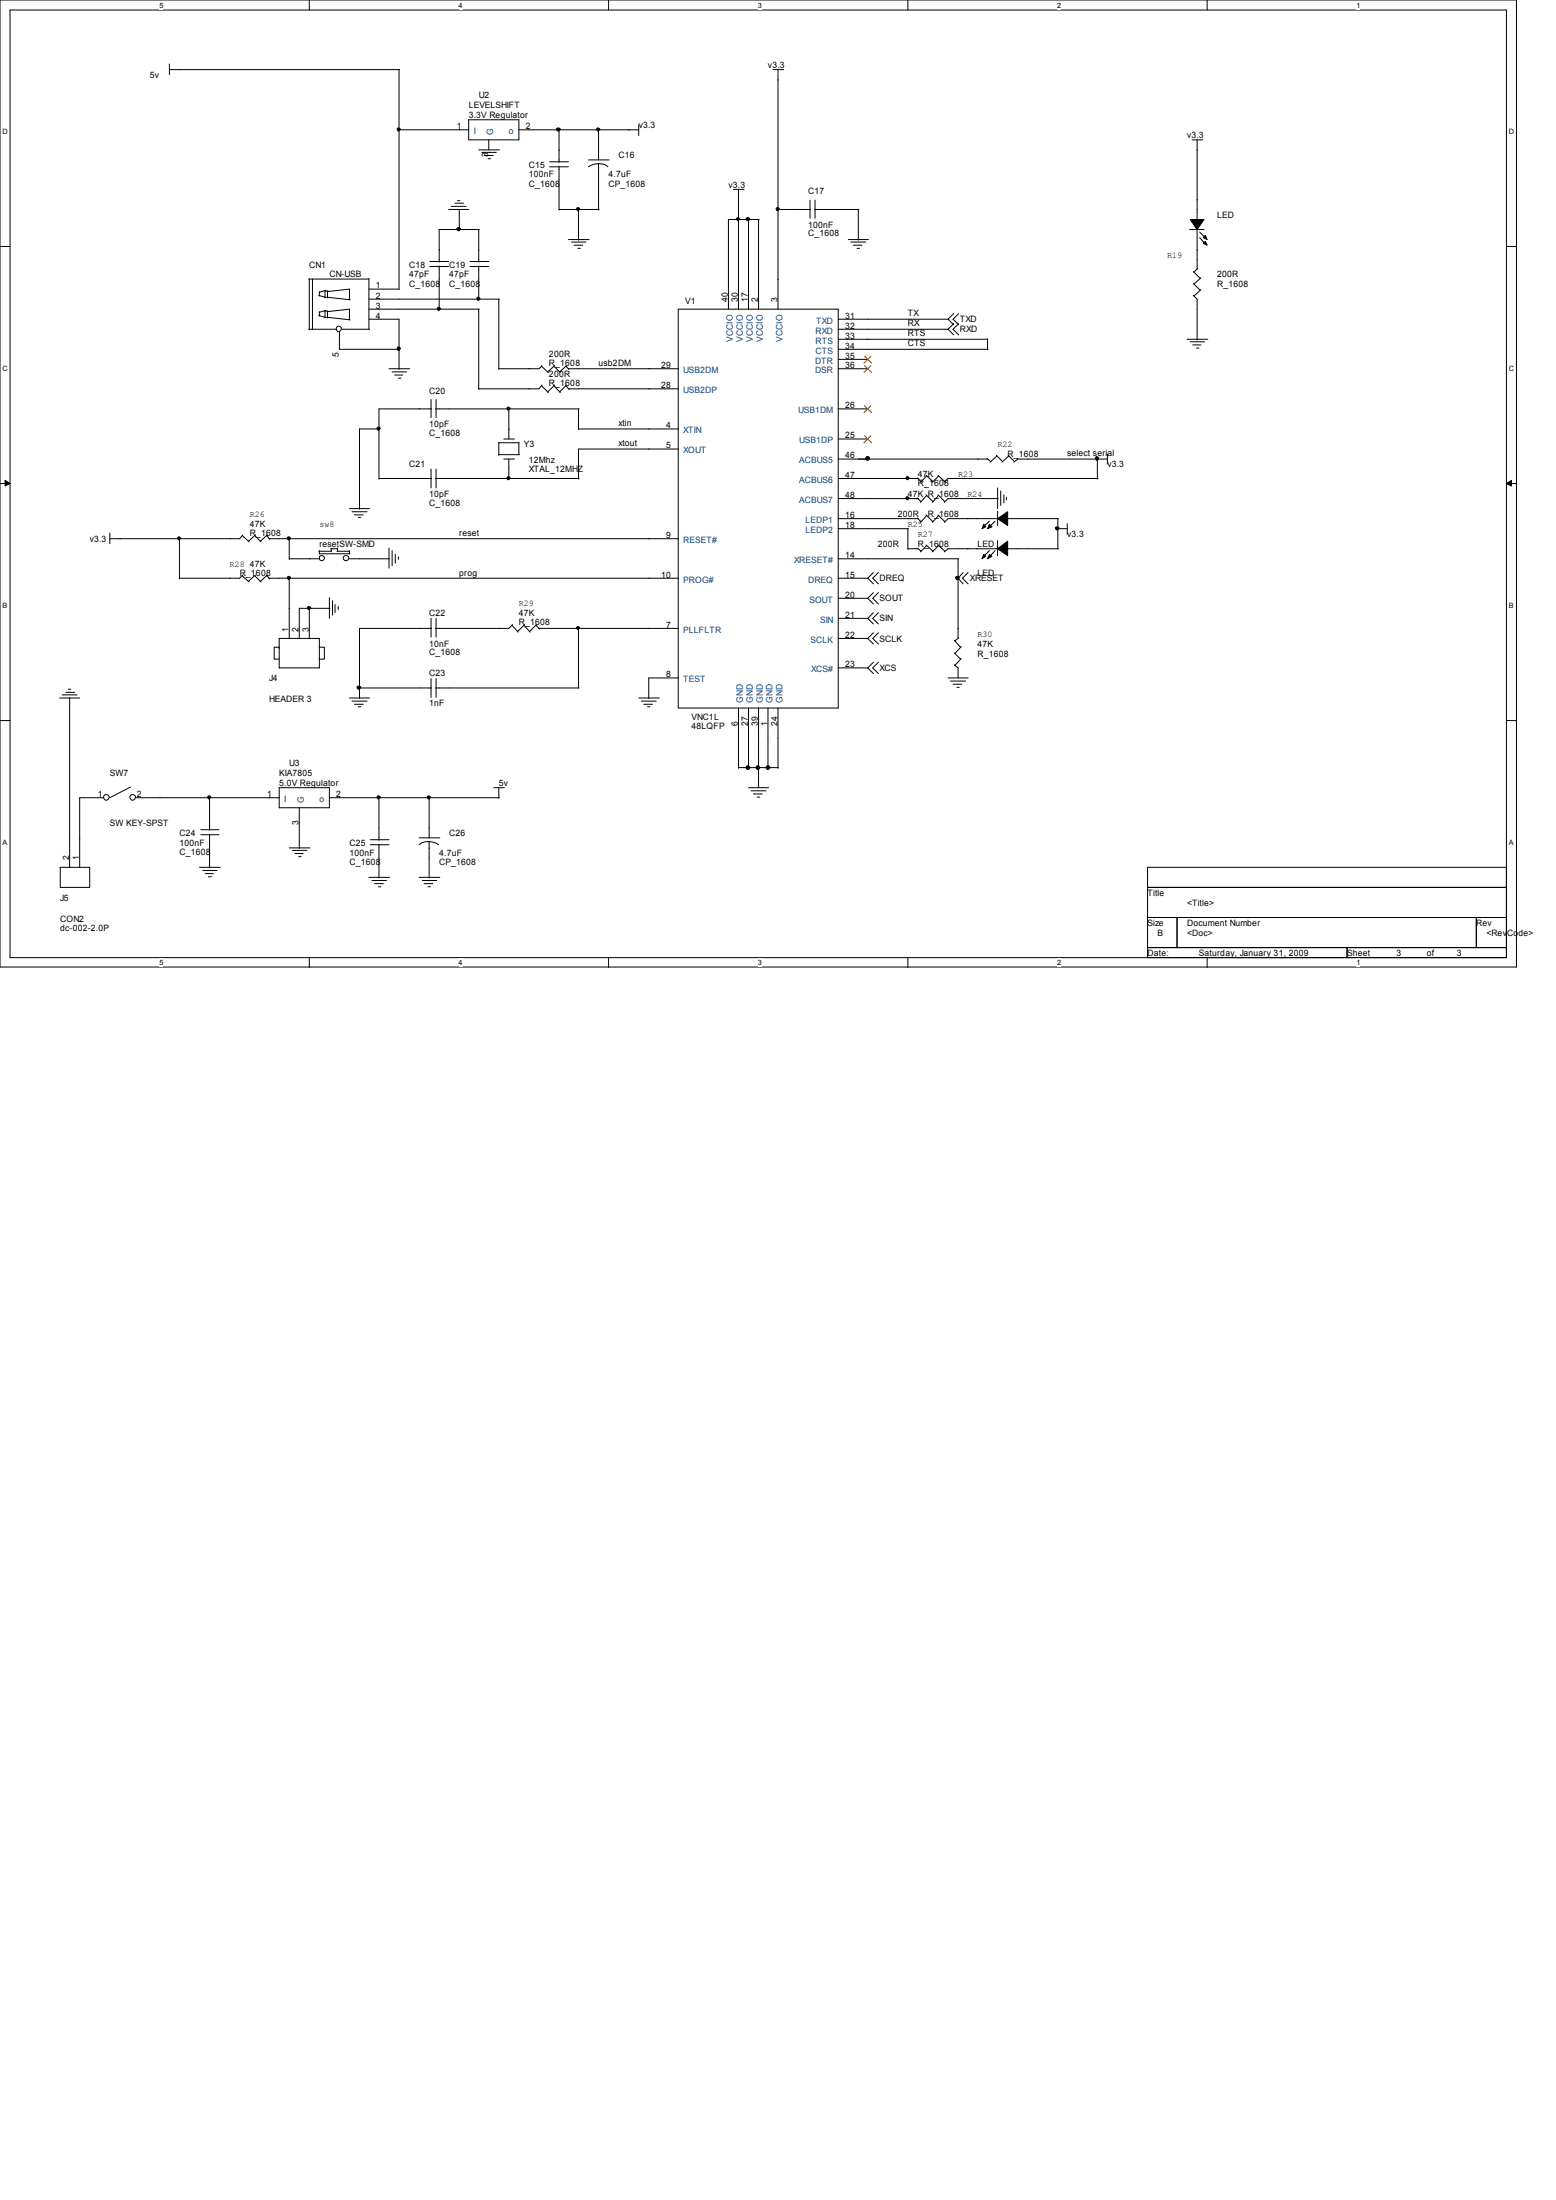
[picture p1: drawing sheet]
<svg xmlns="http://www.w3.org/2000/svg" width="210mm" height="297mm" viewBox="0 0 210 297" stroke-linecap="round" stroke-linejoin="round" font-family="sans-serif">
<path d="M0 0h204.6v130.6h-204.6zM1.4 1.4h201.9v127.9h-201.9z" fill="none" stroke="#000" stroke-width=".13"/>
<g fill="#fff">
<path d="M21.5 .2h.5v1.1h-.5z" fill-rule="evenodd"/>
<path d="M21.5 129.5h.5v1.1h-.5z" fill-rule="evenodd"/>
</g>
<path d="M41.7 0v1.4M41.7 129.3v1.3" fill="none" stroke="#000" stroke-width=".13"/>
<g fill="#fff">
<path d="M61.9 .2h.5v1.1h-.5z" fill-rule="evenodd"/>
<path d="M61.9 129.5h.5v1.1h-.5z" fill-rule="evenodd"/>
</g>
<path d="M82.1 0v1.4M82.1 129.3v1.3" fill="none" stroke="#000" stroke-width=".13"/>
<g fill="#fff">
<path d="M102.3 .2h.5v1.1h-.5z" fill-rule="evenodd"/>
<path d="M102.3 129.5h.5v1.1h-.5z" fill-rule="evenodd"/>
</g>
<path d="M122.5 0v1.4M122.5 129.3v1.3" fill="none" stroke="#000" stroke-width=".13"/>
<g fill="#fff">
<path d="M142.7 .2h.5v1.1h-.5z" fill-rule="evenodd"/>
<path d="M142.7 129.5h.5v1.1h-.5z" fill-rule="evenodd"/>
</g>
<path d="M162.9 0v1.4M162.9 129.3v1.3" fill="none" stroke="#000" stroke-width=".13"/>
<g fill="#fff">
<path d="M183 .2h.6v1.1h-.6z" fill-rule="evenodd"/>
<path d="M183 129.5h.6v1.1h-.6z" fill-rule="evenodd"/>
<path d="M.3 17.3h.6v1.1h-.6z" fill-rule="evenodd"/>
<path d="M203.6 17.3h.6v1.1h-.6z" fill-rule="evenodd"/>
<path d="M.3 49.2h.6v1.1h-.6z" fill-rule="evenodd"/>
<path d="M203.6 49.2h.6v1.1h-.6z" fill-rule="evenodd"/>
</g>
<path d="M0 33.3h1.4M203.3 33.3h1.3" fill="none" stroke="#000" stroke-width=".13"/>
<g fill="#fff">
<path d="M.3 81.2h.6v1.1h-.6z" fill-rule="evenodd"/>
<path d="M203.6 81.2h.6v1.1h-.6z" fill-rule="evenodd"/>
</g>
<path d="M0 65.3h1.4M203.3 65.3h1.3" fill="none" stroke="#000" stroke-width=".13"/>
<path d="M.7 64.9l.7 .4-.7 .3zM203.3 65.3l.7-.4v.7z" fill="#000" stroke="#000" stroke-width=".13"/>
<g fill="#fff">
<path d="M.3 113.2h.6v1.1h-.6z" fill-rule="evenodd"/>
<path d="M203.6 113.2h.6v1.1h-.6z" fill-rule="evenodd"/>
</g>
<g fill="none" stroke="#000" stroke-width=".13">
<path d="M22.9 9.4h31M22.9 8.6v1.5M53.8 17.5h9.4M53.8 9.4v29.7M63.2 16.2h6.8v2.7h-6.8zM66 18.9v1.3M70 17.5h16.2M75.4 17.5v4.4M80.8 17.5v4.1M86.2 16.8v1.5M104.3 9.4h1.4M105 9.4v32.3"/>
<path d="M160.9 18.9h1.4M161.5 18.9v10.8M41.7 37.7h8.1M41.7 37.7v6.8M42.2 37.7v6.8M43.1 39.4v.6M43.9 39.2v.9l-.9-.2M43.9 39.3h.4M43.9 39.2l-.8 .3M44.1 39.4l3.1-.4v1.5M44.2 39.3v.9M49.8 37.6v6.8"/>
<path d="M49.8 39h4M58 36h2.5M58 35.3h2.5M59.3 35.9v5.9M60.5 28.3h2.7M60.9 27.9h2M61.4 27.4h1.2M61.7 27.1h.4M62 28.3v2.8M63.4 36h2.6M63.4 35.3h2.6M64.6 20.2h2.8"/>
<path d="M64.6 31v4.4M64.6 35.9v4.6M64.7 31h-5.4v4.4M65 20.6h2M65.4 21h1.1M65.9 21.4h.3M74.2 22.5h2.5M74.2 21.8h2.5M75.4 28.3h5.5M75.4 22.4v6M76.7 32.3h2.8M77.1 32.7h2"/>
<path d="M77.5 33.1h1.2M78 33.5h.3M78.1 28.3v4.1M79.4 21.6h2.8M80.8 22.1a1.66 1.66 0 0 1 1.2 .4M80.8 22.1a2.34 2.34 0 0 0-1.4 .4M80.8 22.1v6.3M99 25.6h1.4M99.7 25.6v16.1M101 29.6v12.1M102.4 29.6v12.1M102.4 29.6h-4.1v12.1"/>
<path d="M105 28.3h4.4M109.3 27v2.5M109.9 28.3h6M110 27v2.5M114.5 32.3h2.7M114.8 32.7h2M115.1 33.1h1.2M115.7 33.5h.3M115.8 28.3v4.1M160.5 31h2M161 39.9l.5 .5v5.5M161 38.3l1 .9"/>
<path d="M161 36.7l1 .9M161.5 31v5.3M161.6 36.2l-.5 .5M161.9 31.3l.8 .9M161.9 32.1l.8 .9M162.1 39.1l-1 .9M162.1 37.5l-1 .9M41.7 44.4h3.7M43 42.6l.9 .2h.4M43.1 42.1v.6M43.8 42h.4v.9M43.8 40.1l3.4 .4"/>
<path d="M43.9 42v.9M43.9 41.9l-.8 .3M44.1 42.1l3.1-.4v1.5M44.2 42.8l3 .4M45.8 44.9v2.3h8.1M46.1 44.4h3.8M49.8 40.4h17.6M49.8 41.7h14.9M49.8 43.1h4v6.8M51.2 57.9h-2.7v10.8M52.5 49.8h2.8M52.9 50.2h2"/>
<path d="M53.3 50.6h1.1M53.8 51.1h.3M58.2 53.9v2.5M58.3 55.2h-7.2v9.5M58.8 55.2h19.3M58.8 53.9v2.5M64.6 41.7v10.9M67.2 59.8h2.8M67.3 40.4v9.5M67.3 59.8v1.7M68 59.3h1.4M68.7 55.2v4.1"/>
<path d="M70 59.7v1.7M73.1 52.1l.9 .9M73.1 49.4l.9 .9M73.2 49.4l-.5 .4h-5.4M73.2 52l-.5 .5h-8.1M74.8 52.1l.8 .9M74.8 49.4l.8 .9M74.8 52l-.9 .9M74.8 49.4l-.9 .8M76.4 52.1l.4 .5M76.4 49.4l.4 .5M76.5 52l-1 .9"/>
<path d="M76.5 49.4l-1 .8M76.7 49.8h14.8M76.7 52.5h14.8M78.1 57.9h13.4M78.1 55.2v2.8M91.5 41.7h21.6v53.9h-21.6zM113.1 45.8h20.2M113.1 49.8h4M113.1 59.3h4M113.1 44.4h14.9M113.1 43.1h14.9M113.1 55.2h4"/>
<path d="M113.1 47.2h20.2M113.1 48.5h4M128.7 42.3l-.8 .8 .8 .8M128.7 43.7l-.8 .7 .8 .8M129.4 42.3l-.8 .8 .8 .8M129.4 43.7l-.8 .7 .8 .8M133.3 45.7v1.5M160.2 45.8h2.8M160.6 46.1h2M161 46.6h1.1M161.5 47h.3M14.8 72v1.4"/>
<path d="M24.2 72.7v5.4M32.7 72.3l.9 .9M32.7 77.7l.9 .9M32.8 72.2l-.5 .5h-17.5M32.8 77.6l-.5 .5h-8.1M34.4 72.3l.8 .9M34.4 77.7l.8 .9M34.5 72.2l-1 .9M34.5 77.6l-1 .9M36 72.3l.4 .5M36 77.7l.4 .4M36.1 72.2l-1 .9"/>
<path d="M36.1 77.6l-1 .9M36.3 72.7h55.2M36.3 78.1h55.2M39 75.4h4.1M39 72.7v2.8M39 78.1v8.1M43 74.4h1.7M43.1 74.3v.5h4.1M44.6 74.1h1M44.7 74.1v.4M45.5 74.4h1.7M45.6 74v.4"/>
<path d="M47.2 68.7h2.7M47.2 74.3v.5M47.2 75.4h5.4M47.5 69.1h2M47.8 69.5h1.2M48.3 69.8h.4M51.1 64.6h7.2M52.5 74v2.7M52.9 74.3v2.1M53.3 74.8v1.2M53.8 75.2v.3M58.2 63.3v2.6"/>
<path d="M58.8 64.6h19.3M58.8 63.3v2.6M67.3 61.4h2.8M68 62h1.4M68.7 62v2.7M91.5 60.6h-13.4v4.1M113.1 71.4h9.5M113.1 62h20.2M113.1 64.6h10.9M113.1 75.4h16.3M113.1 78.1h4M113.1 67.3h10.9"/>
<path d="M113.1 70h10.8M117.1 78.1l.8 .7M117.9 77.3l-.8 .8M118.5 77.3l-.7 .8 .7 .7M122.5 74.1h1.4M122.5 71.4v2.8M123.8 64.5l.5 .5M123.8 69.9l.5 .5M123.8 67.2l.5 .5M123.8 74l.5 .4M125 64.2l.9 .8M125 69.5l.9 .9"/>
<path d="M125 66.8l.9 .9M125 73.6l.9 .8M125.1 64.3l-.9 .8M125.1 69.6l-.9 .9M125.1 66.9l-.9 .9M125.1 73.7l-.9 .8M126.6 64.2l.9 .8M126.6 69.5l.9 .9M126.6 66.8l.9 .9M126.6 73.6l.9 .8M126.7 64.3l-.9 .8M126.7 69.6l-.9 .9"/>
<path d="M126.7 66.9l-.9 .9M126.7 73.7l-.9 .8M129.3 75.4v10.8M130 77.3l-.7 .8 .7 .7M130.6 77.3l-.7 .8 .7 .7M133.2 61.9l.5 .4M133.5 74.3l-.9 1M133.5 70.4l-.9 .8M134.3 74.3l-.9 1M134.3 70.4l-.9 .8M134.5 61.5l.8 .8M134.5 61.6l-.9 .8"/>
<path d="M134.6 65.9v2.8M134.6 69v2M134.6 73v2M134.6 74.1h-6.7l-.5 .4M134.6 70h-6.7l-.5 .5M134.7 67.3h-6.8l-.5 .5M135 66.3v1.9M135.5 66.8v1.1M135.8 67.1v.4M135.9 74.1h6.9M135.9 70h6.9M136.1 61.5l.8 .8"/>
<path d="M136.1 61.6l-.9 .8M142.7 71.4h1.3M142.7 70v4.2M144 70.7v1.4M148.1 62v2.7M148.2 64.6h-20.3l-.5 .5M149.4 62h-12.1l-.5 .4M149.4 61.3v1.4M0 97.3h1.4M8 94.2h2.8M8.4 93.8h2M8.9 93.5h1.2"/>
<path d="M9.2 93h.4M9.4 94.1v23M37.7 87.5v-.1h-.7v1.6h.7M37.7 86.2h5.4v4h-5.4zM41.7 82.1v4.1M43.1 87.4h.7v1.6h-.7v-.1M44.4 80.7v2.8M44.5 82.1h-4.1v4.1M44.9 81.1v2M45.2 81.6v1.1M45.6 81.9v.4M47.2 94.2h2.7"/>
<path d="M47.5 94.7h2M47.8 95.1h1.2M48.3 95.4h.4M48.4 92.9h9.9M58.2 83.5v2.5M58.2 91.6v2.5M58.3 84.8h-9.8v9.5M58.8 92.9h19.3M58.8 83.5v2.5M58.8 91.6v2.5M69.1 84.4l.8 .9M69.2 84.3l-.5 .5h-9.9"/>
<path d="M70.7 84.4l.8 .9M70.8 84.3l-1 1M72.3 84.4l.5 .5M72.4 84.3l-.9 1M72.7 84.8h18.8M78.1 84.8v8.1M86.2 94.2h2.8M86.5 94.7h2.1M86.9 95.1h1.2M87.4 95.4h.3M91.5 91.5h-4v2.8M99.7 95.6v8.1"/>
<path d="M101 95.6v8.1M102.4 95.6v10.7M103.6 95.6v8.1M105 95.6v8.1M113.1 80.8h4M113.1 83.5h4M113.1 86.2h4M113.1 90.2h4M117.1 86.2l.8 .8M117.1 90.2l.8 .7M117.1 80.8l.8 .7M117.1 83.5l.8 .7"/>
<path d="M117.9 85.4l-.8 .8M117.9 89.4l-.8 .8M117.9 80l-.8 .8M117.9 82.7l-.8 .8M118.5 85.4l-.7 .8 .7 .8M118.5 89.4l-.7 .8 .7 .7M118.5 80l-.7 .8 .7 .7M118.5 82.7l-.7 .8 .7 .7M127.9 91.5h2.7M128.3 91.9h2M128.6 92.4h1.2M128.8 89.7l.5 .5v1.3"/>
<path d="M128.8 88.1l.8 .9M128.8 86.4l.8 1M129.1 92.8h.4M129.4 86.1l-.5 .4M129.7 88.9l-.8 .9M129.7 87.3l-.8 .9M203.3 97.3h1.3M8.1 117.1h4v2.7h-4zM14 107.7h-3.2v9.4M17.6 106.3l-2.8 1.4M18.4 107.7h19.3M26.9 117.1h2.8"/>
<path d="M27.1 112.7h2.4M27.1 112h2.4M27.3 117.5h2M27.7 117.9h1.1M28.1 118.4h.4M28.3 107.6v4.5M28.3 112.6v4.6M37.7 106.3h6.7v2.8h-6.7zM39 114.5h2.8M39.5 114.8h1.9M39.8 115.2h1.1M40.3 115.7h.3"/>
<path d="M40.4 109.1v5.5M44.4 107.7h23M49.8 118.4h2.8M50 114h2.5M50 113.4h2.5M50.2 118.9h2M50.5 119.3h1.2M51.1 119.7h.3M51.1 107.6v5.9M51.1 114v4.5M56.6 118.4h2.8M56.6 113.1h2.8"/>
<path d="M57 118.9h1.9M57.2 119.3h1.2M57.7 119.7h.4M57.9 113.6l.7 .1 .6 .3M57.9 113.6h-.1a1.66 1.66 0 0 0-1.2 .4M57.9 107.6v5.5M57.9 113.6v4.9M66.6 106.3h1.5M67.3 106.3v1.5M99.7 103.6h5.4M101 106.3h2.7M101.3 106.8h2.1"/>
<path d="M101.7 107.2h1.2M102.2 107.6h.3M154.9 117.1h48.4v12.2h-48.4zM154.9 119.8h48.4M154.9 123.9h48.4M154.9 127.9h48.4M158.8 123.9v4M181.8 127.9v1.4M199.2 123.9v4"/>
<circle cx="45.7" cy="44.4" r=".36"/>
<circle cx="43.4" cy="75.3" r=".35"/>
<circle cx="46.7" cy="75.3" r=".37"/>
<circle cx="14.4" cy="107.6" r=".38"/>
<circle cx="17.9" cy="107.6" r=".38"/>
</g>
<g fill="#000" stroke="#000" stroke-width=".13">
<path d="M53.6 17.3h.3l.1 .1-.1 .2-.1 .1-.2-.1zM75.2 17.3h.2l.2 .1-.2 .3-.2-.1zM80.6 17.3h.2l.1 .1-.1 .2-.1 .1-.1-.1zM61.7 30.8l.2-.1 .2 .2-.2 .3-.2-.1zM77.9 28.1h.2l.1 .1-.1 .2h-.1h-.1zM99.5 29.4h.2l.1 .1-.1 .2-.1 .1-.1-.1zM100.7 29.4h.2l.3 .1-.3 .3-.2-.1zM104.8 28.1h.3l.1 .1-.1 .2h-.2h-.1zM160.6 29.6h1.9l-1 1.4zM162.6 32.6l.3 .5-.5-.2zM162.6 31.8l.3 .5-.5-.2zM50.9 57.7h.3l.1 .1-.1 .2-.1 .1-.2-.1z"/>
<path d="M53.6 46.9h.3l.1 .2-.2 .2-.2-.2zM59.1 41.5h.2l.1 .2-.1 .1-.1 .1-.1-.1zM64.4 40.2h.3l.1 .1-.1 .2-.2 .1-.1-.1zM68.5 55h.2l.1 .1-.1 .2-.1 .1-.1-.1zM24 72.5h.3l.1 .1-.1 .2-.2 .1-.1-.1zM38.8 72.5h.3l.1 .1-.1 .2-.2 .1-.1-.1zM38.8 77.9h.3l.1 .1-.1 .1-.2 .1-.1-.1zM68.5 64.4h.2l.1 .1-.1 .2-.1 .1-.1-.1zM117 61.7h.3v.2l-.2 .2-.3-.2zM122.3 64.4h.3l.1 .1-.1 .2-.2 .1-.1-.1zM122.3 67.1h.3l.1 .1-.1 .2-.2 .1-.1-.1zM129 77.9l.2-.1 .3 .2-.3 .2-.2-.1z"/>
<path d="M132.8 74.8l.2 .3-.5 .3zM132.8 70.8l.2 .3-.5 .3zM133.5 74.8l.4 .3-.6 .3zM133.5 70.8l.4 .3-.6 .3zM134.6 74.1l1.4-1v1.9zM134.6 70l1.4-.9v1.9zM142.5 71.2l.2-.1 .2 .2-.2 .2-.2-.1zM147.9 61.7h.3l.1 .2-.3 .2-.2-.2zM41.5 81.9h.3l.1 .1-.1 .2-.1 .1-.2-.1zM48.2 92.7l.2-.1 .3 .2-.3 .2h-.2zM77.9 84.6h.2l.1 .2-.1 .1-.1 .1-.1-.1zM28.1 107.5h.3v.1v.2l-.2 .1-.1-.1z"/>
<path d="M50.9 107.5h.3l.1 .1-.1 .2-.1 .1-.2-.1zM57.7 107.5h.3l.1 .1-.1 .2-.2 .1-.1-.1zM100.8 103.4h.3l.1 .2-.3 .3-.2-.3zM102.1 103.4h.3l.1 .2-.2 .3-.3-.3zM103.5 103.4h.3l.1 .2-.3 .3-.2-.3z"/>
</g>
<path d="M116.7 54.8l.9 .9M116.7 58.8l.9 1M116.7 48.1l.9 .9M116.7 49.4l.9 .9M117.5 54.8l-.9 .9M117.5 58.8l-.9 1M117.5 48.1l-.9 .9M117.5 49.4l-.9 .9" fill="none" stroke="#804000" stroke-width=".13"/>
<g font-size="1.2">
<text x="20.2" y="10.5">5v</text>
<text x="103.6" y="9.2">v3.3</text>
<text x="61.6" y="17.4">1</text>
<text x="63.2" y="15.9">3.3V Regulator</text>
<text x="63.2" y="14.6">LEVELSHIFT</text>
<text x="64.6" y="13.2">U2</text>
<text x="71" y="17.4">2</text>
<text x="86.2" y="17.3">v3.3</text>
<text x="65.9" y="21.3" transform="rotate(-90 65.9 21.3)">3</text>
<text x="71.4" y="22.7">C15</text>
<text x="71.4" y="24">100nF</text>
<text x="82.1" y="24">4.7uF</text>
<text x="83.5" y="21.3">C16</text>
<text x="160.2" y="18.6">v3.3</text>
<text x="71.4" y="25.2">C_1608</text>
<text x="82.1" y="25.2">CP_1608</text>
<text x="98.3" y="25.3">v3.3</text>
<text x="109.1" y="26.2">C17</text>
<text x="164.3" y="29.4">LED</text>
<text x="109.1" y="30.7">100nF</text>
<text x="109.1" y="31.9">C_1608</text>
<text x="157.5" y="34.8">R19</text>
<text x="41.7" y="36.2">CN1</text>
<text x="44.4" y="37.4">CN-USB</text>
<text x="50.7" y="38.9">1</text>
<text x="50.7" y="40.3">2</text>
<text x="50.7" y="41.7">3</text>
<text x="55.2" y="36.2">C18</text>
<text x="55.2" y="37.4">47pF</text>
<text x="55.2" y="38.7">C_1608</text>
<text x="60.6" y="36.2">C19</text>
<text x="60.6" y="37.4">47pF</text>
<text x="60.6" y="38.7">C_1608</text>
<text x="92.5" y="41">V1</text>
<text x="98.2" y="40.8" transform="rotate(-90 98.2 40.8)">40</text>
<text x="99.6" y="40.8" transform="rotate(-90 99.6 40.8)">30</text>
<text x="100.9" y="40.8" transform="rotate(-90 100.9 40.8)">17</text>
<text x="102.3" y="40.8" transform="rotate(-90 102.3 40.8)">2</text>
<text x="104.9" y="40.8" transform="rotate(-90 104.9 40.8)">3</text>
<text x="164.3" y="37.4">200R</text>
<text x="164.3" y="38.7">R_1608</text>
<text x="50.7" y="43">4</text>
<text x="114" y="43">31</text>
<text x="114" y="44.4">32</text>
<text x="114" y="45.7">33</text>
<text x="114" y="47.1">34</text>
<text x="122.5" y="42.7">TX</text>
<text x="122.5" y="46.7">CTS</text>
<text x="122.5" y="44">RX</text>
<text x="122.5" y="45.4">RTS</text>
<text x="129.5" y="43.5">TXD</text>
<text x="129.5" y="44.9">RXD</text>
<text x="45.7" y="48.2" transform="rotate(-90 45.7 48.2)">5</text>
<text x="57.9" y="53.2">C20</text>
<text x="74.1" y="50.9">200R</text>
<text x="74.1" y="52.2">R_1608</text>
<text x="74.1" y="48.3">200R</text>
<text x="74.1" y="49.4">R_1608</text>
<text x="80.8" y="49.4">usb2DM</text>
<text x="89.2" y="49.7">29</text>
<text x="89.2" y="52.4">28</text>
<text x="114" y="48.4">35</text>
<text x="114" y="49.7">36</text>
<text x="57.9" y="57.7">10pF</text>
<text x="57.9" y="58.8">C_1608</text>
<text x="83.5" y="57.5">xtin</text>
<text x="89.9" y="57.8">4</text>
<text x="114" y="55.1">26</text>
<text x="114" y="59.2">25</text>
<text x="55.2" y="63.1">C21</text>
<text x="70.7" y="60.4">Y3</text>
<text x="71.4" y="62.5">12Mhz</text>
<text x="71.4" y="63.7">XTAL_12MHZ</text>
<text x="83.5" y="60.2">xtout</text>
<text x="89.9" y="60.5">5</text>
<text x="114" y="61.9">46</text>
<text x="114" y="64.5">47</text>
<text x="123.9" y="64.3">47K</text>
<text x="123.9" y="65.6">R_1608</text>
<text x="129.3" y="64.3">R23</text>
<text x="134.6" y="60.4">R22</text>
<text x="136" y="61.7">R_1608</text>
<text x="144" y="61.6">select serial</text>
<text x="149.4" y="63.1">v3.3</text>
<text x="33.7" y="69.8">R26</text>
<text x="33.7" y="71.1">47K</text>
<text x="43.1" y="71.1">sw8</text>
<text x="57.9" y="67.1">10pF</text>
<text x="57.9" y="68.3">C_1608</text>
<text x="114" y="67.2">48</text>
<text x="114" y="69.9">16</text>
<text x="114" y="71.3">18</text>
<text x="121.2" y="69.8">200R</text>
<text x="122.5" y="71.1">R25</text>
<text x="122.5" y="67.1">47K R_1608</text>
<text x="125.2" y="69.8">R_1608</text>
<text x="130.6" y="67.1">R24</text>
<text x="12.1" y="73.2">v3.3</text>
<text x="31" y="76.5">R28</text>
<text x="32.3" y="77.8">R_1608</text>
<text x="33.7" y="72.3">R_1608</text>
<text x="33.7" y="76.5">47K</text>
<text x="43.1" y="73.8">resetSW-SMD</text>
<text x="62" y="77.7">prog</text>
<text x="62" y="72.3">reset</text>
<text x="89.2" y="78">10</text>
<text x="89.9" y="72.6">9</text>
<text x="114" y="78">15</text>
<text x="114" y="75.4">14</text>
<text x="118.4" y="73.8">200R</text>
<text x="123.9" y="73.8">R_1608</text>
<text x="123.9" y="72.5">R27</text>
<text x="131.9" y="77.8">LED</text>
<text x="131.9" y="73.8">LED</text>
<text x="144" y="72.5">v3.3</text>
<text x="57.9" y="83.2">C22</text>
<text x="70" y="83.2">47K</text>
<text x="70" y="81.9">R29</text>
<text x="114" y="80.7">20</text>
<text x="114" y="83.4">21</text>
<text x="118.7" y="78.5">DREQ</text>
<text x="118.7" y="81.2">SOUT</text>
<text x="118.7" y="83.9">SIN</text>
<text x="130.9" y="78.5">XRESET</text>
<text x="38.9" y="85.3" transform="rotate(-90 38.9 85.3)">1</text>
<text x="40.3" y="85.3" transform="rotate(-90 40.3 85.3)">2</text>
<text x="41.7" y="85.3" transform="rotate(-90 41.7 85.3)">3</text>
<text x="57.9" y="87.3">10nF</text>
<text x="57.9" y="88.5">C_1608</text>
<text x="70" y="84.4">R_1608</text>
<text x="89.9" y="84.8">7</text>
<text x="114" y="86.1">22</text>
<text x="118.7" y="86.6">SCLK</text>
<text x="131.9" y="85.9">R30</text>
<text x="131.9" y="87.3">47K</text>
<text x="131.9" y="88.6">R_1608</text>
<text x="36.3" y="91.9">J4</text>
<text x="36.3" y="94.8">HEADER 3</text>
<text x="57.9" y="91.3">C23</text>
<text x="57.9" y="95.3">1nF</text>
<text x="89.9" y="91.4">8</text>
<text x="114" y="90.1">23</text>
<text x="118.7" y="90.6">XCS</text>
<text x="93.3" y="97.2">VNC1L</text>
<text x="93.3" y="98.5">48LQFP</text>
<text x="99.6" y="98" transform="rotate(-90 99.6 98)">6</text>
<text x="100.9" y="98" transform="rotate(-90 100.9 98)">27</text>
<text x="102.3" y="98" transform="rotate(-90 102.3 98)">39</text>
<text x="103.5" y="98" transform="rotate(-90 103.5 98)">1</text>
<text x="104.9" y="98" transform="rotate(-90 104.9 98)">24</text>
<text x="13.2" y="107.6">1</text>
<text x="14.8" y="104.7">SW7</text>
<text x="18.5" y="107.6">2</text>
<text x="36.1" y="107.6">1</text>
<text x="37.7" y="106.1">5.0V Regulator</text>
<text x="37.7" y="104.7">KIA7805</text>
<text x="39" y="103.5">U3</text>
<text x="45.4" y="107.6">2</text>
<text x="67.3" y="106.1">5v</text>
<text x="14.8" y="111.5">SW KEY-SPST</text>
<text x="24.2" y="112.9">C24</text>
<text x="40.3" y="111.4" transform="rotate(-90 40.3 111.4)">3</text>
<text x="60.6" y="112.9">C26</text>
<text x="9.3" y="116.2" transform="rotate(-90 9.3 116.2)">2</text>
<text x="10.7" y="116.2" transform="rotate(-90 10.7 116.2)">1</text>
<text x="24.2" y="114.2">100nF</text>
<text x="24.2" y="115.4">C_1608</text>
<text x="47.2" y="114.2">C25</text>
<text x="47.2" y="115.6">100nF</text>
<text x="47.2" y="116.8">C_1608</text>
<text x="59.3" y="115.6">4.7uF</text>
<text x="59.3" y="116.8">CP_1608</text>
<text x="8.1" y="121.6">J5</text>
<text x="8.1" y="124.5">CON2</text>
<text x="8.1" y="125.6">dc-002-2.0P</text>
<text x="154.9" y="120.9">Title</text>
<text x="154.9" y="125">Size</text>
<text x="160.2" y="122.3">&lt;Title&gt;</text>
<text x="160.2" y="125">Document Number</text>
<text x="199.2" y="125">Rev</text>
<text x="154.9" y="129">Date:</text>
<text x="156.2" y="126.3">B</text>
<text x="160.2" y="126.3">&lt;Doc&gt;</text>
<text x="161.8" y="129">Saturday, January 31, 2009</text>
<text x="181.8" y="129">Sheet</text>
<text x="188.5" y="129">3</text>
<text x="192.5" y="129">of</text>
<text x="196.6" y="129">3</text>
<text x="200.6" y="126.3">&lt;Rev</text>
<text x="203.4" y="126.3">Co</text>
<text x="204.9" y="126.3">de&gt;</text>
</g>
<g font-size="1.2" fill="#004080">
<text x="63.9" y="18.1">I</text>
<text x="66.5" y="18.2" transform="rotate(-90 66.5 18.2)">G</text>
<text x="68.7" y="18.1">o</text>
<text x="98.9" y="46.1" transform="rotate(-90 98.9 46.1)">VCCIO</text>
<text x="100.2" y="46.1" transform="rotate(-90 100.2 46.1)">VCCIO</text>
<text x="101.6" y="46.1" transform="rotate(-90 101.6 46.1)">VCCIO</text>
<text x="103" y="46.1" transform="rotate(-90 103 46.1)">VCCIO</text>
<text x="105.6" y="46.1" transform="rotate(-90 105.6 46.1)">VCCIO</text>
<text x="110.1" y="45">RXD</text>
<text x="110.1" y="46.4">RTS</text>
<text x="110.1" y="47.8">CTS</text>
<text x="110.2" y="43.7">TXD</text>
<text x="92.2" y="50.4">USB2DM</text>
<text x="92.2" y="53.1">USB2DP</text>
<text x="110" y="49.1">DTR</text>
<text x="110" y="50.4">DSR</text>
<text x="92.2" y="58.5">XTIN</text>
<text x="107.7" y="55.8">USB1DM</text>
<text x="107.9" y="59.9">USB1DP</text>
<text x="92.2" y="61.2">XOUT</text>
<text x="107.9" y="62.6">ACBUS5</text>
<text x="107.9" y="65.2">ACBUS6</text>
<text x="107.9" y="67.9">ACBUS7</text>
<text x="108.7" y="70.6">LEDP1</text>
<text x="108.7" y="72">LEDP2</text>
<text x="92.2" y="73.3">RESET#</text>
<text x="107.2" y="76">XRESET#</text>
<text x="92.2" y="78.7">PROG#</text>
<text x="109.1" y="78.7">DREQ</text>
<text x="109.2" y="81.4">SOUT</text>
<text x="92.2" y="85.4">PLLFLTR</text>
<text x="109.4" y="86.8">SCLK</text>
<text x="110.7" y="84.1">SIN</text>
<text x="92.2" y="92.1">TEST</text>
<text x="100.2" y="94.9" transform="rotate(-90 100.2 94.9)">GND</text>
<text x="101.6" y="94.9" transform="rotate(-90 101.6 94.9)">GND</text>
<text x="103" y="94.9" transform="rotate(-90 103 94.9)">GND</text>
<text x="104.2" y="94.9" transform="rotate(-90 104.2 94.9)">GND</text>
<text x="105.6" y="94.9" transform="rotate(-90 105.6 94.9)">GND</text>
<text x="109.5" y="90.8">XCS#</text>
<text x="38.4" y="108.3">I</text>
<text x="41" y="108.4" transform="rotate(-90 41 108.4)">G</text>
<text x="43.1" y="108.3">o</text>
</g>
<g font-size="1">
<text x="21.5" y="1">5</text>
<text x="61.9" y="1">4</text>
<text x="102.3" y="1">3</text>
<text x="142.7" y="1">2</text>
<text x="183" y="1">1</text>
<text x=".3" y="18.1">D</text>
<text x="203.6" y="18.1">D</text>
<text x=".3" y="50">C</text>
<text x="203.6" y="50">C</text>
<text x=".3" y="82">B</text>
<text x="203.6" y="82">B</text>
<text x=".3" y="114">A</text>
<text x="203.6" y="114">A</text>
<text x="21.5" y="130.3">5</text>
<text x="61.9" y="130.3">4</text>
<text x="102.3" y="130.3">3</text>
<text x="142.7" y="130.3">2</text>
<text x="183" y="130.3">1</text>
</g>
</svg>
